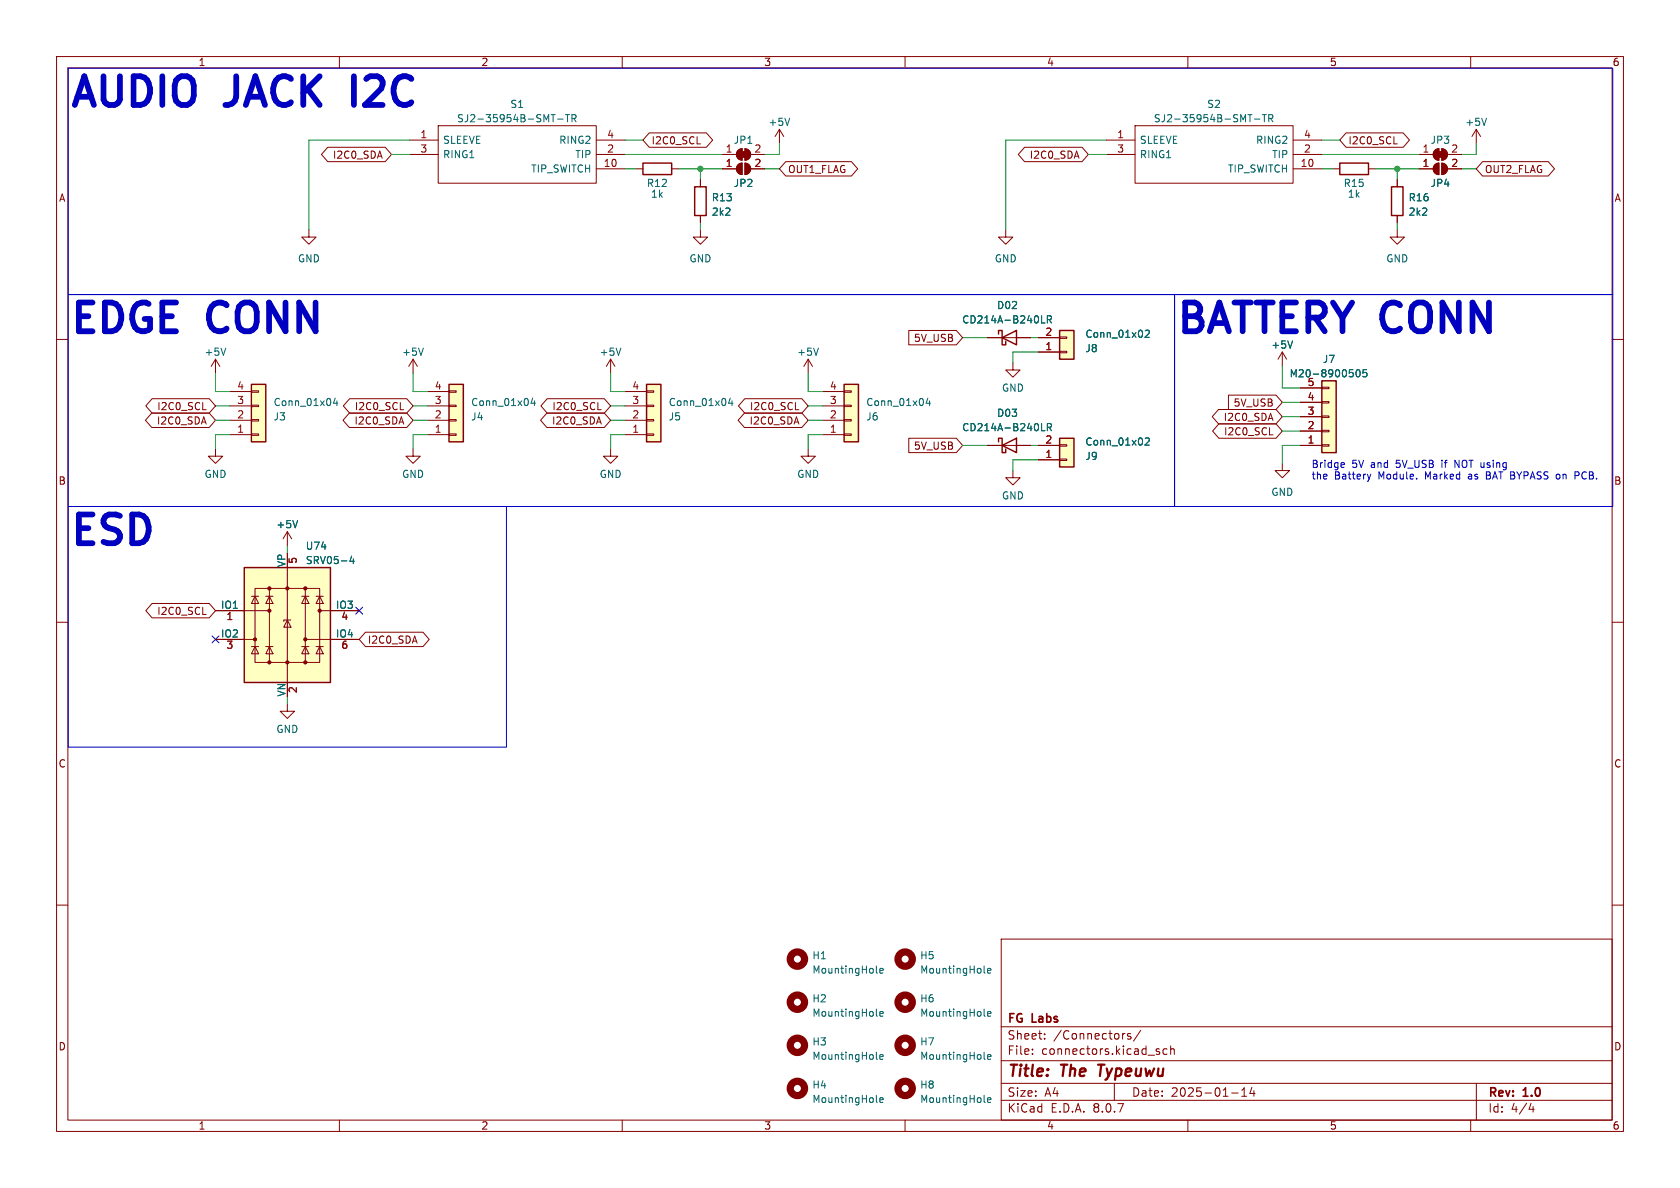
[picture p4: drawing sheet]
<svg xmlns="http://www.w3.org/2000/svg" width="297mm" height="210mm" viewBox="0 0 297 210" stroke-linecap="round" stroke-linejoin="round" font-family="sans-serif">
<g fill="none" stroke="#840000" stroke-width=".18">
<path d="M10 10h277v190h-277zM12 12h273v186h-273zM60 10v2M110 10v2M160 10v2M210 10v2M260 10v2M10 60h2M285 60h2M10 110h2M285 110h2M10 160h2"/>
<path d="M177 166h108v32h-108zM285 160h2M60 198v2M110 198v2M160 198v2M177 194.5h108M177 191.5h108M177 187.5h108M177 181.5h108M182.5 186.3v.1M182.5 185.5v.1M184.7 183.6v.1"/>
<path d="M184.7 182.8v.1M197 191.5v3M198.7 182.7h.2M199.9 182.8l-.4-.1-.2 .2 .1 .2 .5 .2v.3h-.6M201.7 182.1l-1.3 2M204.6 185.9l.4 .1v.2l-.2 .2h-.3M204.6 185.4l.4 .1M206.3 185.5l-.4-.1-.3 .3v.4l.1 .2h.6M207 185.5l.2-.1 .3 .1 .1 .9M207 184.9v1.5M210 198v2M217.7 193.2h1.2"/>
<path d="M219.5 193.8h.9M219.5 192.7l.5-.4v1.5M221.3 192.2l-.3 1.1h.9M221.7 192.8v1M260 198v2M261 191.5v6.5M270.7 195l-.4 1.1h.9M271 195.6v1"/>
</g>
<path d="M194.1 188.2h1.2M194.7 188.2l-.3 2" fill="none" stroke="#840000" stroke-width=".4"/>
<path d="M233.7 67.3h2.5v12.7h-2.5z" fill="#ffffc2"/>
<g fill="none" stroke="#840000" stroke-width=".18">
<path d="M72.4 27.3h5.1M72.4 24.8h5.1M77.5 22.2h27.9v10.2h-27.9zM105.4 27.3h5.1M105.4 29.8h5.1M105.4 24.8h5.1M123.8 31.8v1.2M123.8 38.1v1.3M127.6 29.8h2.6M130.5 29.1l.7-.3v2.1a1.01 1.01 0 0 1-.9-.7 1.01 1.01 0 0 1 .2-1.1zM131.7 28.8v2.1a1.01 1.01 0 0 0 1-1.1 1.01 1.01 0 0 0-1-1M132.7 29.8h2.6"/>
<path d="M137.8 22.9l-.8 1.2M137.8 22.9v2.5M137.8 22.9l.8 1.2M195.6 27.3h5.1M195.6 24.8h5.1M200.7 22.2h27.9v10.2h-27.9zM228.6 27.3h5.1M228.6 29.8h5.1M228.6 24.8h5.1M235.6 29.8h1.3M241.9 29.8h1.3M247 31.8v1.2"/>
<path d="M247 38.1v1.3M250.8 27.3h2.6M250.8 29.8h2.6M253.7 26.6l.7-.3v2a1.02 1.02 0 0 1-1-.6 1.02 1.02 0 0 1 .3-1.1zM253.7 29.1l.7-.3v2.1a1.02 1.02 0 0 1-1-.7 1.02 1.02 0 0 1 .3-1.1zM254.9 26.3a1.01 1.01 0 0 1 1 1 1.01 1.01 0 0 1-1 1zM254.9 28.8v2.1a1.01 1.01 0 0 0 1-1.1 1.01 1.01 0 0 0-1-1M255.9 27.3h2.5M255.9 29.8h2.5M123.8 40.6v1.3h1.3l-1.3 1.3-1.2-1.3h1.2M247 40.6v1.3h1.3l-1.3 1.3-1.3-1.3h1.3M107.9 63.5l-.7 1.3"/>
<path d="M107.9 63.5v2.5M107.9 63.5l.8 1.3M229.9 78.7h3.8M229.9 76.2h3.8M229.9 73.7h3.8M229.9 71.1h3.8M229.9 68.6h3.8M233.7 68.5h1.2v.2h-1.2zM233.7 71h1.2v.2h-1.2zM233.7 73.5h1.2v.3h-1.2zM233.7 76.1h1.2v.2h-1.2zM233.7 78.6h1.2v.3h-1.2z"/>
<path d="M179.1 83.2v1.3h1.2l-1.2 1.2-1.3-1.2h1.3"/>
</g>
<path d="M122.8 33h2v5.1h-2zM236.9 28.8h5v2.1h-5zM246 33h2v5.1h-2zM233.7 67.3h2.5v12.7h-2.5z" fill="none" stroke="#840000" stroke-width=".25"/>
<g fill="none" stroke="#006464" stroke-width=".18">
<path d="M98.6 21.1h.9M100 20.3h.7M100.3 20.3v1.2M101.1 20.9h.6l.1-.2v-.3l-.7-.1v1.2M101.4 20.9l.4 .6M139.6 20.9l-.4 1.3M221.8 21.1h.9M223.2 20.3h.7M223.5 20.3v1.2M224.3 20.9h.6l.1-.2v-.3l-.7-.1v1.2M224.6 20.9l.4 .6M109.8 61.5l-.5 1.3"/>
<path d="M239.9 65.4l.1-.1a.68 .68 0 0 1 .5 .7 .68 .68 0 0 1-.5 .6 .84 .84 0 0 1-.1-1.2zM241.6 65.3h-.6l-.1 .7 .2-.2 .4 .1 .2 .2-.1 .4-.2 .1-.5-.1M154.9 171.8l.2 .2M155.5 171.6l.6-.1v-.3h-.4l-.2 .2 .1 .6h.5M154.9 187.1l.2 .2M154.9 194.7l.2 .2M155.5 186.8l.6-.1v-.2l-.4-.1-.2 .2 .1 .6h.5M155.5 194.5l.6-.2v-.2l-.4-.1-.2 .2 .1 .6h.5M174 194.7l.2 .2M174.6 194.5l.6-.2-.1-.2-.3-.1-.2 .2v.6h.5"/>
</g>
<g fill="#840000" stroke="#840000" stroke-width=".18">
<path d="M254.1 26.8h1v1h-1z"/>
<path d="M253.7 26.6l.7-.3v2a1.02 1.02 0 0 1-1-.6 1.02 1.02 0 0 1 .3-1.1z"/>
<path d="M254.9 26.3a1.01 1.01 0 0 1 1 1 1.01 1.01 0 0 1-1 1z"/>
<path d="M253.7 29.1l.7-.3v2.1a1.02 1.02 0 0 1-1-.7 1.02 1.02 0 0 1 .3-1.1z"/>
<path d="M254.9 28.8a1.01 1.01 0 0 1 1 1 1.01 1.01 0 0 1-1 1.1z"/>
<path d="M130.5 29.1l.7-.3v2.1a1.01 1.01 0 0 1-.9-.7 1.01 1.01 0 0 1 .2-1.1z"/>
<path d="M131.7 28.8a1.01 1.01 0 0 1 1 1 1.01 1.01 0 0 1-1 1.1z"/>
</g>
<g fill="none" stroke="#840000" stroke-width="1.3">
<circle cx="141" cy="169.5" r="1.27"/>
<circle cx="141" cy="192.4" r="1.27"/>
<circle cx="141" cy="184.8" r="1.27"/>
<circle cx="160" cy="192.4" r="1.27"/>
</g>
<path d="M149.2 67.9h2.6v10.2h-2.6z" fill="#ffffc2"/>
<g fill="none" stroke="#840000" stroke-width=".18">
<path d="M112.4 29.8h1.3M118.7 29.8h1.3M127.6 27.3h2.6M130.5 26.6l.7-.3v2a1.01 1.01 0 0 1-.9-.6 1.01 1.01 0 0 1 .2-1.1zM131.7 26.3a1.01 1.01 0 0 1 1 1 1.01 1.01 0 0 1-1 1zM132.7 27.3h2.6M174.6 59.7h7.6M145.4 76.8h3.8M145.4 74.3h3.8M145.4 71.8h3.8M145.4 69.2h3.8M149.2 69.1h1.3v.2h-1.3z"/>
<path d="M149.2 71.6h1.3v.3h-1.3zM149.2 74.2h1.3v.2h-1.3zM149.2 76.7h1.3v.3h-1.3zM174.6 78.7h7.6M179.1 64.1v1.3h1.2l-1.2 1.3-1.3-1.3h1.3M226.7 62.2l-.8 1.3M226.7 62.2v2.6M226.7 62.2l.8 1.3M50.8 94l-.8 1.3M50.8 94v2.5M50.8 94l.8 1.3M226.7 81.9v1.3h1.3l-1.3 1.3-1.3-1.3h1.3"/>
</g>
<path d="M113.7 28.8h5v2.1h-5zM176.5 59.1v-.7h.7v2.6h.6v-.7M177.2 59.7l2.5-1.3v2.6zM149.2 67.9h2.6v10.2h-2.6zM176.5 78.1v-.6h.7v2.5h.6v-.6M177.2 78.7l2.5-1.2v2.5z" fill="none" stroke="#840000" stroke-width=".25"/>
<g fill="none" stroke="#006464" stroke-width=".18">
<path d="M184.1 57.1h.6M185.2 56.5l.6-.1 .1-.2-.1-.3-.6-.1v1.3M185.5 56.5l.4 .6M164 70.4l-.3 .9h.8M164.3 70.9v.8M184.1 76.1h.6M185.2 75.5h.6l.1-.2-.1-.3-.6-.1v1.2M185.5 75.5l.4 .6M52.6 92l-.4 1.3M154.9 179.5l.2 .1M155.5 179.2l.6-.1v-.2l-.4-.1-.2 .2 .1 .6h.5M174 171.8l.2 .2"/>
<path d="M174 179.5l.2 .1M174.6 179.2l.6-.1-.1-.2-.3-.1-.2 .2v.6h.5M174.6 171.6l.6-.1-.1-.3h-.3l-.2 .2v.6h.5M174 187.1l.2 .2M174.6 186.8l.6-.1-.1-.2-.3-.1-.2 .2v.6h.5"/>
</g>
<g fill="#840000" stroke="#840000" stroke-width=".18">
<path d="M130.9 26.8h1.1v1h-1.1z"/>
<path d="M130.5 26.6l.7-.3v2a1.01 1.01 0 0 1-.9-.6 1.01 1.01 0 0 1 .2-1.1z"/>
<path d="M131.7 26.3a1.01 1.01 0 0 1 1 1 1.01 1.01 0 0 1-1 1z"/>
</g>
<g fill="none" stroke="#840000" stroke-width="1.3">
<circle cx="141" cy="177.2" r="1.27"/>
<circle cx="160" cy="169.5" r="1.27"/>
<circle cx="160" cy="177.2" r="1.27"/>
<circle cx="160" cy="184.8" r="1.27"/>
</g>
<path d="M114.3 67.9h2.5v10.2h-2.5z" fill="#ffffc2"/>
<g fill="none" stroke="#840000" stroke-width=".18">
<path d="M177.8 40.6v1.3h1.3l-1.3 1.3-1.3-1.3h1.3M107.9 79.4v1.2h1.3l-1.3 1.3-1.2-1.3h1.2M110.5 76.8h3.8M110.5 74.3h3.8M110.5 71.8h3.8M110.5 69.2h3.8M114.3 69.1h1.3v.2h-1.3zM114.3 71.6h1.3v.3h-1.3zM114.3 74.2h1.3v.2h-1.3zM114.3 76.7h1.3v.3h-1.3zM142.9 79.4v1.2h1.2l-1.2 1.3-1.3-1.3h1.3M142.9 63.5l-.8 1.3"/>
<path d="M142.9 63.5v2.5M142.9 63.5l.7 1.3"/>
</g>
<path d="M114.3 67.9h2.5v10.2h-2.5z" fill="none" stroke="#840000" stroke-width=".25"/>
<path d="M129.1 70.4l-.3 .9h.8M129.4 70.9v.8M144.7 61.5l-.4 1.3" fill="none" stroke="#006464" stroke-width=".18"/>
<path d="M187.3 58.4h2.6v5.1h-2.6z" fill="#ffffc2"/>
<path d="M183.5 59.7h3.8M187.3 59.6h1.3v.2h-1.3zM183.5 62.2h3.8M187.3 62.1h1.3v.3h-1.3z" fill="none" stroke="#840000" stroke-width=".18"/>
<path d="M187.3 58.4h2.6v5.1h-2.6z" fill="none" stroke="#840000" stroke-width=".25"/>
<path d="M202.5 58.5l.4-.1 .3 .3-.8 .9h.8" fill="none" stroke="#006464" stroke-width=".18"/>
<path d="M187.3 77.5h2.6v5.1h-2.6z" fill="#ffffc2"/>
<path d="M54.6 40.6v1.3h1.3l-1.3 1.3-1.3-1.3h1.3M183.5 78.7h3.8M187.3 78.6h1.3v.3h-1.3zM183.5 81.3h3.8M187.3 81.2h1.3v.2h-1.3z" fill="none" stroke="#840000" stroke-width=".18"/>
<path d="M187.3 77.5h2.6v5.1h-2.6z" fill="none" stroke="#840000" stroke-width=".25"/>
<path d="M202.5 77.5l.4-.1 .3 .4-.8 .9h.8" fill="none" stroke="#006464" stroke-width=".18"/>
<path d="M79.4 67.9h2.5v10.2h-2.5z" fill="#ffffc2"/>
<path d="M75.6 76.8h3.8M75.6 74.3h3.8M75.6 71.8h3.8M75.6 69.2h3.8M79.4 69.1h1.2v.2h-1.2zM79.4 71.6h1.2v.3h-1.2zM79.4 74.2h1.2v.2h-1.2zM79.4 76.7h1.2v.3h-1.2zM50.8 124.5v1.2h1.3l-1.3 1.3-1.3-1.3h1.3" fill="none" stroke="#840000" stroke-width=".18"/>
<path d="M79.4 67.9h2.5v10.2h-2.5z" fill="none" stroke="#840000" stroke-width=".25"/>
<path d="M94.2 70.4l-.3 .9h.8M94.5 70.9v.8" fill="none" stroke="#006464" stroke-width=".18"/>
<path d="M43.2 100.3h15.2v20.4h-15.2z" fill="#ffffc2"/>
<g fill="none" stroke="#840000" stroke-width=".18">
<path d="M38.1 63.5l-.8 1.3M38.1 63.5v2.5M38.1 63.5l.8 1.3M73 79.4v1.2h1.3l-1.3 1.3-1.2-1.3h1.2M38.1 108h9.5M38.1 113h7M44.4 114.3h1.3M44.4 105.4h1.3M45.1 104h11.4v13.1h-11.4zM45.1 114.3l.6 1.3h-1.3zM45.1 105.4l.6 1.3h-1.3zM47 114.3h1.3"/>
<path d="M47 105.4h1.3M47.6 114.3l.7 1.3h-1.3zM47.6 105.4l.7 1.3h-1.3zM47.6 104v13.1M50.8 109.6l.6 1.3h-1.2zM50.8 100.3v20.4M51.4 109.6h-1.2v.3M53.3 114.3h1.3M53.3 105.4h1.3M54 114.3l.6 1.3h-1.3zM54 105.4l.6 1.3h-1.3zM54 104v13.1"/>
<path d="M54 113h9.5M55.9 114.3h1.2M55.9 105.4h1.2M56.5 114.3l.6 1.3h-1.2zM56.5 105.4l.6 1.3h-1.2zM56.5 108h7"/>
</g>
<path d="M43.2 100.3h15.2v20.4h-15.2z" fill="none" stroke="#840000" stroke-width=".25"/>
<g fill="#840000" stroke="#840000" stroke-width=".18">
<circle cx="45.1" cy="113" r=".28"/>
<circle cx="47.6" cy="117.1" r=".28"/>
<circle cx="47.6" cy="108" r=".28"/>
<circle cx="47.6" cy="104" r=".28"/>
<circle cx="50.8" cy="117.1" r=".28"/>
<circle cx="50.8" cy="104" r=".28"/>
<circle cx="54" cy="117.1" r=".28"/>
<circle cx="54" cy="113" r=".28"/>
<circle cx="54" cy="104" r=".28"/>
<circle cx="56.5" cy="108" r=".28"/>
</g>
<path d="M62.2 98.3l-.3 .9h.7M62.5 98.8v.8" fill="none" stroke="#006464" stroke-width=".18"/>
<path d="M44.4 67.9h2.6v10.2h-2.6z" fill="#ffffc2"/>
<g fill="none" stroke="#840000" stroke-width=".18">
<path d="M57.9 26h10.2l1.1 1.3-1.1 1.3h-10.2l-1.1-1.3zM114.8 23.5h10.1l1.1 1.3-1.1 1.2h-10.1l-1.1-1.2zM123.2 25.4h.6M123.8 31.8v1.2M123.8 38.1v1.3M127.6 29.8h2.6M132.7 29.8h2.6M138.9 28.6h11.6l1.1 1.2-1.1 1.3h-11.6l-1.1-1.3zM181.1 26h10.2l1.1 1.3-1.1 1.3h-10.2l-1.1-1.3zM238 23.5h10.1l1.1 1.3-1.1 1.2h-10.1l-1.1-1.2zM246.4 25.4h.6M247 31.8v1.2"/>
<path d="M247 38.1v1.3M250.8 29.8h2.6M255.9 29.8h2.5M261 22.9l-.8 1.2M261 22.9v2.5M261 22.9l.7 1.2M262.1 28.6h11.6l1.1 1.2-1.1 1.3h-11.6l-1.1-1.3zM160.7 58.4h8.4l1.1 1.3-1.1 1.3h-8.4zM174.6 59.7h2.6M179.7 59.7h2.5M183.5 59.7h3.8M26.8 73h10.2l1.1 1.3-1.1 1.3h-10.2l-1.1-1.3z"/>
<path d="M26.9 70.5h10.1l1.1 1.3-1.1 1.2h-10.1l-1.1-1.2zM35.8 72.4h.6M38.1 79.4v1.2h1.3l-1.3 1.3-1.3-1.3h1.3M40.6 76.8h3.8M40.6 74.3h3.8M40.6 71.8h3.8M40.6 69.2h3.8M44.4 69.1h1.3v.2h-1.3zM44.4 71.6h1.3v.3h-1.3zM44.4 74.2h1.3v.2h-1.3zM44.4 76.7h1.3v.3h-1.3zM61.8 73h10.1l1.1 1.3-1.1 1.3h-10.1l-1.2-1.3z"/>
<path d="M61.8 70.5h10.1l1.1 1.3-1.1 1.2h-10.1l-1.1-1.2zM70.8 72.4h.6M73 63.5l-.7 1.3M73 63.5v2.5M73 63.5l.8 1.3M96.7 73h10.1l1.1 1.3-1.1 1.3h-10.1l-1.1-1.3zM96.7 70.5h10.1l1.1 1.3-1.1 1.2h-10.1l-1.1-1.2zM105.7 72.4h.6M131.6 73h10.2l1.1 1.3-1.1 1.3h-10.2l-1.1-1.3zM131.7 70.5h10.1l1.1 1.3-1.1 1.2h-10.1l-1.2-1.2zM140.6 72.4h.6M160.7 77.5h8.4l1.1 1.2-1.1 1.3h-8.4z"/>
<path d="M174.6 78.7h2.6M179.7 78.7h2.5M183.5 78.7h3.8M183.5 62.2h3.8M215.4 72.4h10.2l1.1 1.3-1.1 1.2h-10.2l-1.1-1.2zM215.5 74.9h10.1l1.1 1.3-1.1 1.3h-10.1l-1.1-1.3zM217.2 69.8h8.4l1.1 1.3-1.1 1.3h-8.4zM224.4 76.9h.6M229.9 78.7h3.8M229.9 76.2h3.8M229.9 73.7h3.8M229.9 71.1h3.8"/>
<path d="M229.9 68.6h3.8M183.5 81.3h3.8M26.9 106.7h10.1l1.1 1.3-1.1 1.2h-10.1l-1.1-1.2zM35.8 108.6h.6M38.1 108h5.1M38.1 113h5.1M58.4 108h5.1M58.4 113h5.1M64.6 111.8h10.2l1.1 1.2-1.1 1.3h-10.2l-1.1-1.3z"/>
</g>
<path d="M44.4 67.9h2.6v10.2h-2.6z" fill="none" stroke="#840000" stroke-width=".25"/>
<g fill="none" stroke="#006464" stroke-width=".18">
<path d="M262.8 20.9l-.4 1.3M184.1 57.1h.6M185.2 56.5l.6-.1 .1-.2-.1-.3-.6-.1v1.3M185.5 56.5l.4 .6M202.5 58.5l.4-.1 .3 .3-.8 .9h.8M59.3 70.4l-.3 .9h.7M59.6 70.9v.8M74.8 61.5l-.4 1.3M184.1 76.1h.6M185.2 75.5h.6l.1-.2-.1-.3-.6-.1v1.2M185.5 75.5l.4 .6M202.5 77.5l.4-.1 .3 .4-.8 .9h.8"/>
<path d="M239.9 65.4l.1-.1a.68 .68 0 0 1 .5 .7 .68 .68 0 0 1-.5 .6 .84 .84 0 0 1-.1-1.2zM241.6 65.3h-.6l-.1 .7 .2-.2 .4 .1 .2 .2-.1 .4-.2 .1-.5-.1M52.6 92l-.4 1.3M62.2 98.3l-.3 .9h.7M62.5 98.8v.8"/>
</g>
<path d="M12.1 12.1h273v40h-273zM12.1 52.1h195.5v37.4h-195.5zM207.6 52.1h77.5v37.4h-77.5zM12.1 89.5h77.4v42.6h-77.4zM237.3 81.8h.3l.1 .3-.6 .1M237.6 82.6h-.3M242.3 83.8l-.3 .9M257.2 82.6v-1.2l.7 1.2M262.8 83.4v1.3h.5M262.8 84h.4M278.4 83.4h.5l.3 .2-.2 .4-.6 .1" fill="none" stroke="#0000c2" stroke-width=".18"/>
<path d="M62.6 13.5v5.1" fill="none" stroke="#0000c2" stroke-width="1"/>
<g fill="none" stroke="#009600" stroke-width=".18">
<path d="M69.2 27.3h3.2M72.4 24.8h-17.8v15.8M110.5 29.8h1.9M110.5 27.3h17.1M110.5 24.8h3.2M120 29.8h7.6M123.8 29.8v2M123.8 39.4v1.2M135.3 29.8h2.5M137.8 25.4v1.9h-2.5M192.4 27.3h3.2M195.6 24.8h-17.8v15.8"/>
<path d="M233.7 29.8h1.9M233.7 27.3h17.1M233.7 24.8h3.2M243.2 29.8h7.6M247 29.8v2M247 39.4v1.2M258.4 29.8h2.6M261 25.4v1.9h-2.6M170.2 59.7h4.4M182.2 59.7h1.3M38.1 71.8h2.5M38.1 74.3h2.5"/>
<path d="M38.1 66v3.2h2.5M40.6 76.8h-2.5v2.6M73 71.8h2.6M73 74.3h2.6M73 66v3.2h2.6M75.6 76.8h-2.6v2.6M107.9 71.8h2.6M107.9 74.3h2.6M107.9 66v3.2h2.6M110.5 76.8h-2.6v2.6M142.9 71.8h2.5M142.9 74.3h2.5"/>
<path d="M142.9 66v3.2h2.5M145.4 76.8h-2.5v2.6M170.2 78.7h4.4M182.2 78.7h1.3M183.5 62.2h-4.4v1.9M226.7 64.8v3.8h3.2M226.7 76.2h3.2M226.7 71.1h3.2M226.7 73.7h3.2M229.9 78.7h-3.2v3.2M50.8 96.5v1.3M183.5 81.3h-4.4v1.9"/>
<path d="M50.8 123.2v1.3"/>
</g>
<path d="M37.5 112.4l1.2 1.2M38.7 112.4l-1.2 1.2M62.9 107.3l1.2 1.3M64.1 107.3l-1.2 1.3" fill="none" stroke="#000084" stroke-width=".18"/>
<g fill="#009600" stroke="#009600" stroke-width=".18">
<circle cx="247" cy="29.8" r=".46"/>
<circle cx="123.8" cy="29.8" r=".46"/>
</g>
<g font-size="7.1" fill="#0000c2">
<text x="12.1" y="20.3">AUDIO</text>
<text x="40.5" y="20.3">JACK</text>
<text x="64.8" y="20.3">I2C</text>
<text x="12.1" y="60.3">EDGE</text>
<text x="37.3" y="60.3">CONN</text>
<text x="12.1" y="97.8">ESD</text>
</g>
<text font-size="7.1" fill="#006464" x="207.6" y="60.3">BATTERY CONN</text>
<g font-size="2.8" fill="#840000">
<text x="178" y="190.9">Title:</text>
<text x="187.7" y="190.9">The</text>
<text x="195" y="190.9">Typeuwu</text>
</g>
<g font-size="2.1" fill="#840000">
<text x="178" y="184">Sheet:</text>
<text x="178" y="181.2">FG</text>
<text x="182.5" y="181.2">Labs</text>
<text x="186.2" y="184">/Connectors/</text>
<text x="178" y="186.7">File:</text>
<text x="184.1" y="186.7">connectors.kicad_sch</text>
<text x="178" y="196.9">KiCad</text>
<text x="178" y="194.1">Size:</text>
<text x="184.7" y="194.1">A4</text>
<text x="185.7" y="196.9">E.D.A.</text>
<text x="193.3" y="196.9">8.0.7</text>
<text x="200" y="194.1">Date:</text>
<text x="207" y="194.1">2025-01-14</text>
<text x="263" y="194.3">Rev:</text>
<text x="263" y="196.9">Id:</text>
<text x="267.1" y="196.9">4/4</text>
<text x="269.4" y="194.3">1.0</text>
</g>
<g font-size="1.8" fill="#840000">
<text x="35" y="11.9">1</text>
<text x="85" y="11.9">2</text>
<text x="135" y="11.9">3</text>
<text x="185" y="11.9">4</text>
<text x="235" y="11.9">5</text>
<text x="285" y="11.9">6</text>
<text x="58.8" y="28.3">I2C0_SDA</text>
<text x="115.1" y="25.7">I2C0_SCL</text>
<text x="181.9" y="28.3">I2C0_SDA</text>
<text x="238.3" y="25.7">I2C0_SCL</text>
<text x="10.3" y="35.9">A</text>
<text x="139.2" y="30.8">OUT1_FLAG</text>
<text x="262.4" y="30.8">OUT2_FLAG</text>
<text x="285.3" y="35.9">A</text>
<text x="161.5" y="60.6">5V_USB</text>
<text x="27.6" y="75.2">I2C0_SDA</text>
<text x="27.7" y="72.7">I2C0_SCL</text>
<text x="62.6" y="75.2">I2C0_SDA</text>
<text x="62.6" y="72.7">I2C0_SCL</text>
<text x="97.5" y="75.2">I2C0_SDA</text>
<text x="97.5" y="72.7">I2C0_SCL</text>
<text x="132.4" y="75.2">I2C0_SDA</text>
<text x="132.5" y="72.7">I2C0_SCL</text>
<text x="216.2" y="74.6">I2C0_SDA</text>
<text x="216.3" y="77.2">I2C0_SCL</text>
<text x="218" y="72.1">5V_USB</text>
<text x="161.5" y="79.7">5V_USB</text>
<text x="10.3" y="85.9">B</text>
<text x="285.3" y="85.9">B</text>
<text x="27.7" y="108.9">I2C0_SCL</text>
<text x="64.9" y="114">I2C0_SDA</text>
<text x="10.3" y="135.9">C</text>
<text x="285.3" y="135.9">C</text>
<text x="10.3" y="185.9">D</text>
<text x="285.3" y="185.9">D</text>
<text x="35" y="199.9">1</text>
<text x="85" y="199.9">2</text>
<text x="135" y="199.9">3</text>
<text x="185" y="199.9">4</text>
<text x="235" y="199.9">5</text>
<text x="285" y="199.9">6</text>
</g>
<g font-size="1.8" fill="#006464">
<text x="80.7" y="21.8">SJ2-35954B-SMT-TR</text>
<text x="90.1" y="19.3">S1</text>
<text x="135.8" y="22.5">+5V</text>
<text x="203.9" y="21.8">SJ2-35954B-SMT-TR</text>
<text x="213.3" y="19.3">S2</text>
<text x="258.9" y="22.5">+5V</text>
<text x="78.2" y="25.6">SLEEVE</text>
<text x="78.2" y="28.2">RING1</text>
<text x="98.8" y="25.6">RING2</text>
<text x="101.6" y="28.2">TIP</text>
<text x="129.6" y="25.6">JP1</text>
<text x="201.4" y="25.6">SLEEVE</text>
<text x="201.4" y="28.2">RING1</text>
<text x="221.9" y="25.6">RING2</text>
<text x="224.8" y="28.2">TIP</text>
<text x="252.8" y="25.6">JP3</text>
<text x="256.5" y="27.1">2</text>
<text x="93.8" y="30.7">TIP_SWITCH</text>
<text x="114.3" y="33.2">R12</text>
<text x="115" y="35.2">1k</text>
<text x="125.7" y="35.8">R13</text>
<text x="129.6" y="33.2">JP2</text>
<text x="217" y="30.7">TIP_SWITCH</text>
<text x="237.4" y="33.2">R15</text>
<text x="238.2" y="35.2">1k</text>
<text x="248.9" y="35.8">R16</text>
<text x="252.8" y="33.2">JP4</text>
<text x="125.7" y="38.3">2k2</text>
<text x="248.9" y="38.3">2k2</text>
<text x="52.6" y="46.6">GND</text>
<text x="121.8" y="46.6">GND</text>
<text x="175.8" y="46.6">GND</text>
<text x="245" y="46.6">GND</text>
<text x="170" y="57.4">CD214A-B240LR</text>
<text x="176.2" y="54.8">D02</text>
<text x="191.8" y="59.9">Conn_01x02</text>
<text x="36.1" y="63.1">+5V</text>
<text x="71" y="63.1">+5V</text>
<text x="105.9" y="63.1">+5V</text>
<text x="140.8" y="63.1">+5V</text>
<text x="191.8" y="62.5">J8</text>
<text x="224.7" y="61.8">+5V</text>
<text x="233.8" y="64.4">J7</text>
<text x="48.3" y="72">Conn_01x04</text>
<text x="83.2" y="72">Conn_01x04</text>
<text x="118.1" y="72">Conn_01x04</text>
<text x="153" y="72">Conn_01x04</text>
<text x="177" y="69.4">GND</text>
<text x="227.9" y="66.9">M20-8900505</text>
<text x="48.3" y="74.5">J3</text>
<text x="83.2" y="74.5">J4</text>
<text x="118.1" y="74.5">J5</text>
<text x="153" y="74.5">J6</text>
<text x="170" y="76.4">CD214A-B240LR</text>
<text x="176.2" y="73.9">D03</text>
<text x="191.8" y="81.5">J9</text>
<text x="191.8" y="79">Conn_01x02</text>
<text x="36.1" y="84.7">GND</text>
<text x="71" y="84.7">GND</text>
<text x="105.9" y="84.7">GND</text>
<text x="140.8" y="84.7">GND</text>
<text x="177" y="88.5">GND</text>
<text x="224.7" y="87.9">GND</text>
<text x="48.8" y="93.6">+5V</text>
<text x="50.5" y="100.3" transform="rotate(-90 50.5 100.3)">VP</text>
<text x="54" y="97.4">U74</text>
<text x="54" y="99.9">SRV05-4</text>
<text x="39" y="107.7">IO1</text>
<text x="59.3" y="107.7">IO3</text>
<text x="39" y="112.8">IO2</text>
<text x="59.3" y="112.8">IO4</text>
<text x="50.5" y="123.2" transform="rotate(-90 50.5 123.2)">VN</text>
<text x="48.8" y="129.8">GND</text>
<text x="143.5" y="169.8">H1</text>
<text x="143.5" y="172.3">MountingHole</text>
<text x="162.6" y="169.8">H5</text>
<text x="162.6" y="172.3">MountingHole</text>
<text x="143.5" y="177.4">H2</text>
<text x="143.5" y="179.9">MountingHole</text>
<text x="162.6" y="177.4">H6</text>
<text x="162.6" y="179.9">MountingHole</text>
<text x="143.5" y="185">H3</text>
<text x="162.6" y="185">H7</text>
<text x="143.5" y="187.6">MountingHole</text>
<text x="162.6" y="187.6">MountingHole</text>
<text x="143.5" y="192.6">H4</text>
<text x="143.5" y="195.2">MountingHole</text>
<text x="162.6" y="192.6">H8</text>
<text x="162.6" y="195.2">MountingHole</text>
</g>
<g font-size="1.8" fill="#a90000">
<text x="74.2" y="24.5">1</text>
<text x="74.2" y="27.1">3</text>
<text x="106.6" y="29.6">10</text>
<text x="107.2" y="27.1">2</text>
<text x="107.2" y="24.5">4</text>
<text x="128.2" y="29.6">1</text>
<text x="128.2" y="27.1">1</text>
<text x="133.3" y="29.6">2</text>
<text x="133.3" y="27.1">2</text>
<text x="197.4" y="24.5">1</text>
<text x="197.4" y="27.1">3</text>
<text x="229.8" y="29.6">10</text>
<text x="230.4" y="27.1">2</text>
<text x="230.4" y="24.5">4</text>
<text x="251.4" y="27.1">1</text>
<text x="251.4" y="29.6">1</text>
<text x="256.5" y="29.6">2</text>
<text x="184.7" y="59.4">2</text>
<text x="184.7" y="62">1</text>
<text x="41.8" y="71.5">3</text>
<text x="41.8" y="69">4</text>
<text x="76.8" y="71.5">3</text>
<text x="76.8" y="69">4</text>
<text x="111.7" y="71.5">3</text>
<text x="111.7" y="69">4</text>
<text x="146.6" y="71.5">3</text>
<text x="146.6" y="69">4</text>
<text x="231.1" y="70.9">4</text>
<text x="231.1" y="68.3">5</text>
<text x="41.8" y="76.6">1</text>
<text x="41.8" y="74">2</text>
<text x="76.8" y="76.6">1</text>
<text x="76.8" y="74">2</text>
<text x="111.7" y="76.6">1</text>
<text x="111.7" y="74">2</text>
<text x="146.6" y="76.6">1</text>
<text x="146.6" y="74">2</text>
<text x="231.1" y="75.9">2</text>
<text x="231.1" y="73.4">3</text>
<text x="184.7" y="81">1</text>
<text x="184.7" y="78.5">2</text>
<text x="231.1" y="78.5">1</text>
<text x="52.8" y="99.8" transform="rotate(-90 52.8 99.8)">5</text>
<text x="39.9" y="109.9">1</text>
<text x="60.3" y="109.9">4</text>
<text x="39.9" y="115">3</text>
<text x="60.3" y="115">6</text>
<text x="52.8" y="122.6" transform="rotate(-90 52.8 122.6)">2</text>
</g>
<g font-size="1.8" fill="#0000c2">
<text x="231.8" y="82.8">Bridge</text>
<text x="239" y="82.8">5V</text>
<text x="242.5" y="82.8">and</text>
<text x="247.1" y="82.8">5V_USB</text>
<text x="255.3" y="82.8">if</text>
<text x="257.8" y="82.8">NOT using</text>
<text x="231.8" y="84.8">the</text>
<text x="235.9" y="84.8">Battery</text>
<text x="243.8" y="84.8">Module.</text>
<text x="252.2" y="84.8">Marked</text>
<text x="260" y="84.8">as</text>
<text x="263.4" y="84.8">BAT BYPASS on</text>
<text x="279.7" y="84.8">PCB.</text>
</g>
</svg>
